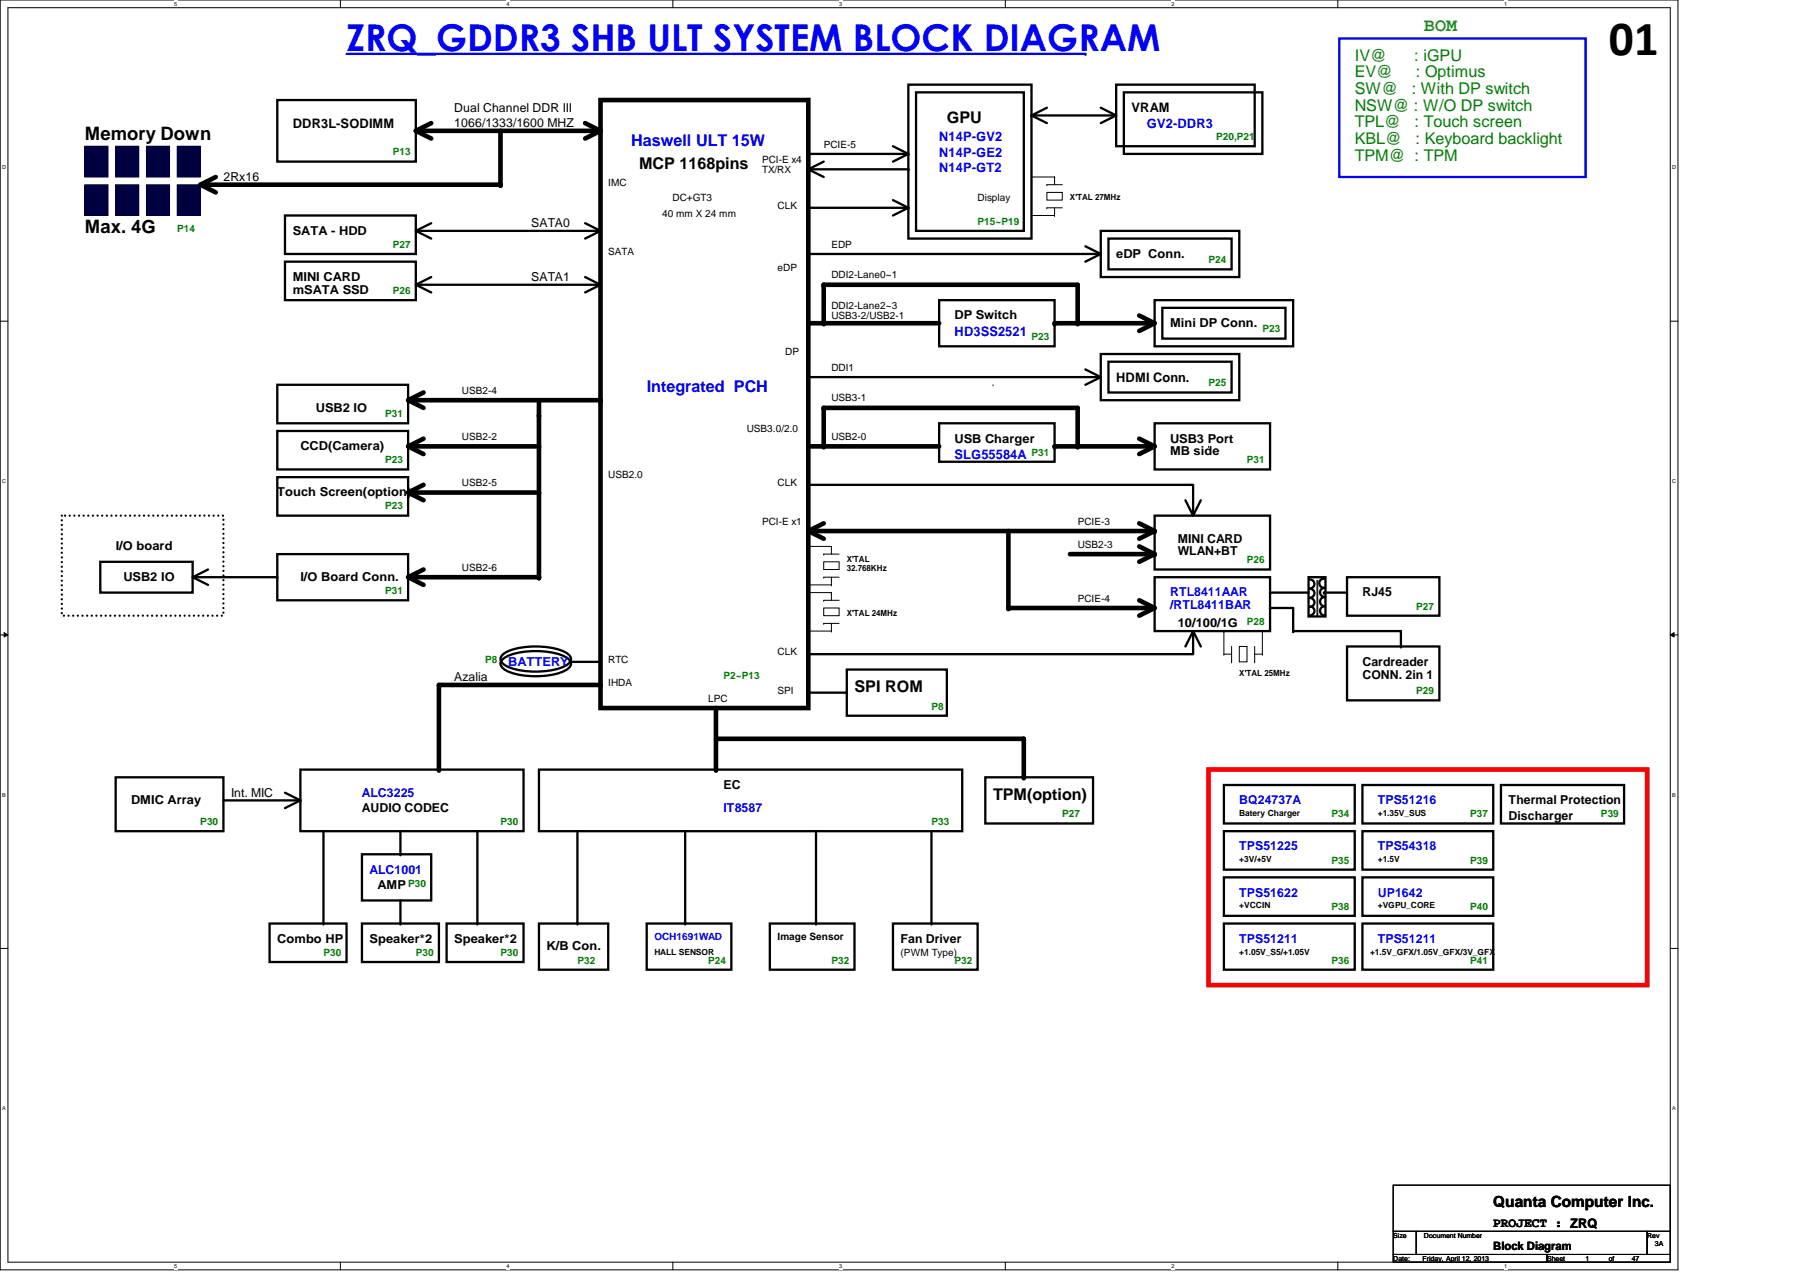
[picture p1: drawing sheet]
<svg xmlns="http://www.w3.org/2000/svg" width="297mm" height="210mm" viewBox="0 0 297 210" stroke-linecap="round" stroke-linejoin="round" font-family="sans-serif">
<path d="M0 0h276.9v209.5h-276.9zM1.3 1.3h274.3v207h-274.3z" fill="none" stroke="#000" stroke-width=".17"/>
<g fill="#fff">
<path d="M28.7 .1h.5v1h-.5z"/>
<path d="M28.7 208.4h.5v1h-.5z"/>
</g>
<path d="M56.2 0v1.3M56.2 208.3v1.2" fill="none" stroke="#000" stroke-width=".17"/>
<g fill="#fff">
<path d="M83.6 .1h.5v1h-.5z"/>
<path d="M83.6 208.4h.5v1h-.5z"/>
</g>
<path d="M111 0v1.3M111 208.3v1.2" fill="none" stroke="#000" stroke-width=".17"/>
<g fill="#fff">
<path d="M138.5 .1h.5v1h-.5z"/>
<path d="M138.5 208.4h.5v1h-.5z"/>
</g>
<path d="M165.9 0v1.3M165.9 208.3v1.2" fill="none" stroke="#000" stroke-width=".17"/>
<g fill="#fff">
<path d="M193.3 .1h.5v1h-.5z"/>
<path d="M193.3 208.4h.5v1h-.5z"/>
</g>
<path d="M220.8 0v1.3M220.8 208.3v1.2" fill="none" stroke="#000" stroke-width=".17"/>
<g fill="#fff">
<path d="M248.2 .1h.5v1h-.5z"/>
<path d="M248.2 208.4h.5v1h-.5z"/>
<path d="M.4 27.1h.6v1.1h-.6z"/>
<path d="M276 27.1h.6v1.1h-.6z"/>
<path d="M.4 78.9h.6v1h-.6z"/>
<path d="M276 78.9h.6v1h-.6z"/>
</g>
<path d="M0 53h1.3M275.6 53h1.3" fill="none" stroke="#000" stroke-width=".17"/>
<g fill="#fff">
<path d="M.4 130.6h.6v1.1h-.6z"/>
<path d="M276 130.6h.6v1.1h-.6z"/>
</g>
<path d="M0 104.8h1.3M.7 104.4l.6 .4-.6 .3zM275.6 104.8l.7-.4v.7zM275.6 104.8h1.3" fill="none" stroke="#000" stroke-width=".17"/>
<path d="M.7 104.4l.6 .4-.6 .3zM275.6 104.8l.7-.4v.7z" fill="#000"/>
<g fill="#fff">
<path d="M.4 182.4h.5v1h-.5z"/>
<path d="M276 182.4h.5v1h-.5z"/>
</g>
<path d="M0 156.5h1.3M275.6 156.5h1.3" fill="none" stroke="#000" stroke-width=".17"/>
<path d="M57.2 8.9h121.9" fill="none" stroke="#00f" stroke-width=".38"/>
<circle cx="179.1" cy="8.9" r=".19" fill="#00f"/>
<path d="M221 6.3h40.7v22.9h-40.7z" fill="none" stroke="#00f" stroke-width=".38"/>
<g fill="none" stroke="#000" stroke-width=".38">
<path d="M45.8 16.5h22.8v10.2h-22.8zM149.9 14h20.3v25.4h-20.3zM151.2 15.2h17.7v22.9h-17.7zM170.2 19h14M172.8 17.8l-2.6 1.2 2.6 1.3M181.6 17.8l2.6 1.2-2.6 1.3M184.2 14h22.8v10.1h-22.8zM185.5 15.2h22.8v10.2h-22.8zM47 35.6h21.6v6.3h-21.6zM68.6 38.1h30.5M71.2 36.8l-2.6 1.3 2.6 1.3M133.4 25.4h16.5"/>
<path d="M133.4 27.9h16.5M133.4 34.3h16.5M135.9 26.7l-2.5 1.2 2.5 1.3M147.4 24.1l2.5 1.3-2.5 1.3M147.4 33l2.5 1.3-2.5 1.3M181.6 38.1h22.9v7.6h-22.9zM182.9 39.4h20.3v5h-20.3zM47 43.2h21.6v6.3h-21.6zM68.6 47h30.5M71.2 45.7l-2.6 1.3 2.6 1.3M133.4 41.9h48.2M179.1 40.6l2.5 1.3-2.5 1.3"/>
<path d="M181.6 58.4h22.9v7.6h-22.9zM182.9 59.7h20.3v5.1h-20.3zM190.5 49.5h22.9v7.6h-22.9zM191.8 50.8h20.3v5.1h-20.3zM45.8 63.5h21.5v6.3h-21.5zM45.8 71.1h21.5v6.4h-21.5zM45.8 78.7h21.5v6.4h-21.5zM133.4 62.2h48.2M155 69.8h19v6.4h-19zM179.1 61l2.5 1.2-2.5 1.3M190.5 69.8h19.1v7.7h-19.1zM133.4 80h63.5v5.1"/>
<path d="M190.5 95.2h19.1v8.9h-19.1zM190.5 85.1h19.1v8.9h-19.1zM209.6 97.8h6.3M215.9 95.2h2.8v6.5h-2.8zM216.2 95.6a.74 .74 0 0 1 .7 .8 .74 .74 0 0 1-.7 .7M216.2 97.2a.74 .74 0 0 1 .7 .7 .74 .74 0 0 1-.7 .7M216.2 98.7a.74 .74 0 0 1 .7 .7 .74 .74 0 0 1-.7 .8M218.5 95.5a.74 .74 0 0 0-.8 .7 .74 .74 0 0 0 .8 .8M218.5 97.8h3.8M218.6 97a.74 .74 0 0 0-.8 .8 .74 .74 0 0 0 .8 .7M218.6 98.6a.74 .74 0 0 0-.8 .7 .74 .74 0 0 0 .8 .7M222.3 95.2h15.2v6.4h-15.2z"/>
<path d="M83 107.9a9.9 9.9 0 0 1 6.4-1.2 7.8 7.8 0 0 1 4.5 1.3 .9 .9 0 0 1 0 1.5 10.1 10.1 0 0 1-6.7 1.3 6.2 6.2 0 0 1-4.5-1.6l-.1-.4 .1-.5zM83 108.7a9.9 9.9 0 0 1 6.4-1.2 7.8 7.8 0 0 1 4.5 1.3 .9 .9 0 0 1 0 1.4 10.1 10.1 0 0 1-6.7 1.3 6.2 6.2 0 0 1-4.5-1.6l-.1-.4 .1-.4zM94 109.2h5.1M133.4 114.3h6.3M139.7 110.5h16.5v7.6h-16.5zM216.2 100.1a.74 .74 0 0 1 .7 .7 .74 .74 0 0 1-.7 .8M218.6 100.1a.74 .74 0 0 0-.8 .7 .74 .74 0 0 0 .8 .8M36.9 132.1h12.7M49.6 127h36.8v10.2h-36.8zM66.1 137.2v3.8M78.8 137.2v15.2M88.9 127h69.9v10.2h-69.9z"/>
<path d="M95.3 137.2v15.2M113.1 137.2v15.2M134.7 137.2v15.2M153.7 137.2v15.2M162.6 128.3h17.8v7.6h-17.8zM202 129.5h21.6v6.4h-21.6zM202 137.2h21.6v6.3h-21.6zM224.8 137.2h21.6v6.3h-21.6zM224.8 129.5h21.6v6.4h-21.6zM247.7 129.5h20.3v6.4h-20.3zM59.7 152.4h12.7v6.3h-12.7zM59.7 141h11.5v7.6h-11.5z"/>
<path d="M66.1 148.6v3.8M73.7 152.4h12.7v6.3h-12.7zM88.9 152.4h11.5v7.6h-11.5zM106.7 152.4h14v7.6h-14zM127 152.4h14v7.6h-14zM147.4 152.4h13.9v7.6h-13.9zM202 152.4h21.6v7.6h-21.6zM202 144.8h21.6v6.3h-21.6zM224.8 152.4h21.6v7.6h-21.6zM224.8 144.8h21.6v6.3h-21.6z"/>
</g>
<g fill="#000">
<circle cx="170.2" cy="19" r=".19"/>
<circle cx="99.1" cy="21.6" r=".38"/>
<circle cx="99.1" cy="38.1" r=".19"/>
<circle cx="149.9" cy="25.4" r=".19"/>
<circle cx="149.9" cy="27.9" r=".19"/>
<circle cx="149.9" cy="34.3" r=".19"/>
<circle cx="99.1" cy="47" r=".19"/>
<circle cx="181.6" cy="41.9" r=".19"/>
<circle cx="88.9" cy="68.6" r=".38"/>
<circle cx="88.9" cy="66" r=".38"/>
<circle cx="88.9" cy="73.7" r=".38"/>
<circle cx="99.1" cy="66" r=".38"/>
<circle cx="133.4" cy="73.7" r=".38"/>
<circle cx="174" cy="73.7" r=".38"/>
<circle cx="181.6" cy="62.2" r=".19"/>
<circle cx="88.9" cy="81.3" r=".38"/>
<circle cx="190.5" cy="87.6" r=".38"/>
<circle cx="190.5" cy="91.4" r=".38"/>
<circle cx="209.6" cy="97.8" r=".19"/>
<circle cx="218.5" cy="97.8" r=".19"/>
<circle cx="99.1" cy="109.2" r=".19"/>
<circle cx="99.1" cy="113" r=".38"/>
<circle cx="139.7" cy="114.3" r=".19"/>
<circle cx="166.4" cy="100.3" r=".38"/>
<circle cx="49.6" cy="132.1" r=".19"/>
<circle cx="72.4" cy="127" r=".38"/>
<circle cx="118.1" cy="127" r=".38"/>
<circle cx="168.9" cy="121.9" r=".38"/>
<circle cx="168.9" cy="128.3" r=".38"/>
<circle cx="66.1" cy="141" r=".19"/>
<circle cx="66.1" cy="152.4" r=".19"/>
<circle cx="78.8" cy="152.4" r=".19"/>
<circle cx="95.3" cy="152.4" r=".19"/>
<circle cx="113.1" cy="152.4" r=".19"/>
<circle cx="134.7" cy="152.4" r=".19"/>
<circle cx="153.7" cy="152.4" r=".19"/>
</g>
<g fill="none" stroke="#000" stroke-width=".76">
<path d="M99.1 16.5h34.3v100.3h-34.3zM68.6 21.6h30.5M71.2 20.3l-2.6 1.3 2.6 1.3M96.6 20.3l2.5 1.3-2.5 1.3M67.3 66h31.8M67.3 73.7h21.6M69.9 64.8l-2.6 1.2 2.6 1.3M69.9 72.4l-2.6 1.3 2.6 1.2M88.9 66v2.6M133.4 73.7h21.6M174 73.7h16.5M188 72.4l2.5 1.3-2.5 1.2"/>
<path d="M67.3 81.3h21.6M69.9 80l-2.6 1.3 2.6 1.2M133.4 87.6h57.1M166.4 87.6v12.7h24.1M176.6 91.4h13.9M99.1 113h-26.7v14M118.1 116.8v10.2M118.1 121.9h50.8v6.4"/>
</g>
<g fill="none" stroke="#000" stroke-width=".17">
<path d="M163.9 63.5h.1M199.4 73.7h.1M133.4 90.2h.1M133.4 96.5h.1M133.4 97.8h.1M133.4 90.2h3.8M133.4 96.5h3.8M133.4 97.8h3.8M135.9 92.7h2.6v1.3h-2.6zM135.9 91.4h.1M135.9 95.2h.1M135.9 99.1h.1"/>
<path d="M135.9 91.4h2.6M135.9 95.2h2.6M135.9 99.1h2.6M137.2 96.5h.1M137.2 90.2h.1M137.2 97.8h.1M137.2 90.2v1.2M137.2 95.2v1.3M137.2 97.8v1.3M217.3 95.8v5.7M217.5 95.8v5.5M133.4 104.1h.1"/>
<path d="M133.4 104.1h3.8M135.9 100.3h2.6v1.3h-2.6zM135.9 102.9h.1M135.9 102.9h2.6M137.2 104.1h.1M137.2 102.9v1.2M217.3 101.5h.1M217.5 101.3h.1"/>
</g>
<path d="M199.4 127h72.4v35.6h-72.4z" fill="none" stroke="#f00" stroke-width=".76"/>
<path d="M10.2 85.1h26.7v16.5h-26.7z" fill="none" stroke="#000" stroke-width=".38" stroke-dasharray="0 .8"/>
<path d="M14 24.1h3.8v5.1h-3.8z" fill-rule="evenodd" fill="#000040"/>
<path d="M14 24.1h3.8v5.1h-3.8z" fill="none" stroke="#000040" stroke-width=".17"/>
<path d="M19.1 24.1h3.8v5.1h-3.8z" fill-rule="evenodd" fill="#000040"/>
<path d="M19.1 24.1h3.8v5.1h-3.8z" fill="none" stroke="#000040" stroke-width=".17"/>
<path d="M24.2 24.1h3.8v5.1h-3.8z" fill-rule="evenodd" fill="#000040"/>
<path d="M24.2 24.1h3.8v5.1h-3.8z" fill="none" stroke="#000040" stroke-width=".17"/>
<path d="M29.2 24.1h3.9v5.1h-3.9z" fill-rule="evenodd" fill="#000040"/>
<path d="M29.2 24.1h3.9v5.1h-3.9z" fill="none" stroke="#000040" stroke-width=".17"/>
<path d="M14 30.5h3.8v5.1h-3.8z" fill-rule="evenodd" fill="#000040"/>
<path d="M14 30.5h3.8v5.1h-3.8z" fill="none" stroke="#000040" stroke-width=".17"/>
<path d="M19.1 30.5h3.8v5.1h-3.8z" fill-rule="evenodd" fill="#000040"/>
<path d="M19.1 30.5h3.8v5.1h-3.8z" fill="none" stroke="#000040" stroke-width=".17"/>
<path d="M24.2 30.5h3.8v5.1h-3.8z" fill-rule="evenodd" fill="#000040"/>
<path d="M24.2 30.5h3.8v5.1h-3.8z" fill="none" stroke="#000040" stroke-width=".17"/>
<path d="M29.2 30.5h3.9v5.1h-3.9z" fill-rule="evenodd" fill="#000040"/>
<path d="M29.2 30.5h3.9v5.1h-3.9z" fill="none" stroke="#000040" stroke-width=".17"/>
<g fill="none" stroke="#000" stroke-width=".76">
<path d="M35.6 29.2l-2.5 1.3 2.5 1.2M82.6 21.6v8.9h-49.5M133.4 53.3h21.6M135.9 53.3v-6.3h41.9v6.3M174 53.3h16.5M188 52.1l2.5 1.2-2.5 1.3M88.9 68.6v26.6h-21.6M135.9 73.7v-6.4h41.9v6.4M69.9 94l-2.6 1.2 2.6 1.3M135.9 86.4l-2.5 1.2 2.5 1.3M188 86.4l2.5 1.2-2.5 1.3M188 90.2l2.5 1.2-2.5 1.3"/>
<path d="M188 99.1l2.5 1.2-2.5 1.3"/>
</g>
<g fill="#000">
<circle cx="82.6" cy="30.5" r=".38"/>
<circle cx="133.4" cy="53.3" r=".38"/>
<circle cx="135.9" cy="53.3" r=".38"/>
<circle cx="135.9" cy="47" r=".38"/>
<circle cx="174" cy="53.3" r=".38"/>
<circle cx="177.8" cy="53.3" r=".38"/>
<circle cx="135.9" cy="67.3" r=".38"/>
<circle cx="135.9" cy="73.7" r=".38"/>
<circle cx="177.8" cy="73.7" r=".38"/>
<circle cx="45.8" cy="95.2" r=".19"/>
<circle cx="88.9" cy="95.2" r=".38"/>
<circle cx="209.6" cy="100.3" r=".19"/>
<circle cx="213.4" cy="104.1" r=".19"/>
<circle cx="231.2" cy="106.7" r=".19"/>
<circle cx="53.4" cy="152.4" r=".19"/>
</g>
<g fill="none" stroke="#000" stroke-width=".38">
<path d="M96.6 36.8l2.5 1.3-2.5 1.3M96.6 45.7l2.5 1.3-2.5 1.3M155 49.5h19v7.6h-19zM16.5 92.7h15.3v5.1h-15.3zM31.8 95.2h14M34.3 94l-2.5 1.2 2.5 1.3M45.8 91.4h21.5v7.7h-21.5zM195.6 82.5l1.3 2.6 1.3-2.6M195.6 106.7l1.3-2.6 1.3 2.6M196.9 104.1v3.8h-63.5M209.6 100.3h3.8v3.8h17.8v2.6M222.3 106.7h15.2v8.9h-15.2z"/>
<path d="M19.1 128.3h17.8v8.9h-17.8zM47 130.8l2.6 1.3-2.6 1.2M53.4 137.2v15.2M44.5 152.4h12.7v6.3h-12.7z"/>
</g>
<g fill="none" stroke="#000" stroke-width=".17">
<path d="M170.2 29.2h.1M170.2 35.6h.1M170.2 29.2h3.8M170.2 35.6h3.8M172.8 31.7h2.5v1.3h-2.5zM172.8 30.5h.1M172.8 34.3h.1M172.8 30.5h2.5M172.8 34.3h2.5M174 35.6h.1M174 29.2h.1M174 29.2v1.3"/>
<path d="M174 34.3v1.3M202 104.1h.1M202 107.9h.1M202 107.9h1.2M202 104.1v3.8M203.2 109.2h.1M203.2 106.7v2.5M204.5 106.7h1.3v2.5h-1.3zM207 109.2h.1M207 107.9h1.3M207 106.7v2.5M208.3 107.9h.1"/>
<path d="M208.3 104.1h.1M208.3 104.1v3.8M229.9 195.6h45.7v7.6h-45.7zM229.9 203.2h3.8v3.8h-3.8zM229.9 207h25.4v1.3h-25.4zM233.7 203.2h38.1v3.8h-38.1zM255.3 207h20.3v1.3h-20.3zM271.8 203.2h3.8v3.8h-3.8z"/>
</g>
<text font-size="8.1" x="265.5" y="9">01</text>
<text font-size="6.1" fill="#00f" x="57.2" y="8.5">ZRQ_GDDR3 SHB ULT SYSTEM BLOCK DIAGRAM</text>
<text font-size="3" fill="#008040" x="235" y="5.1">BOM</text>
<g font-size="3">
<text x="14" y="23.2">Memory Down</text>
<text x="14" y="38.4">Max. 4G</text>
</g>
<g font-size="2.7" fill="#008000">
<text x="223.6" y="10">IV@</text>
<text x="233.4" y="10">: iGPU</text>
<text x="223.6" y="12.8">EV@</text>
<text x="223.6" y="15.5">SW@</text>
<text x="233" y="15.5">: With DP switch</text>
<text x="233.6" y="12.8">: Optimus</text>
<text x="223.6" y="18.3">NSW@ : W/O DP switch</text>
<text x="223.6" y="21">TPL@</text>
<text x="223.6" y="23.8">KBL@</text>
<text x="233.4" y="21">: Touch screen</text>
<text x="233.6" y="23.8">: Keyboard backlight</text>
<text x="223.6" y="26.5">TPM@ : TPM</text>
</g>
<g font-size="2.7">
<text x="156.2" y="20.2">GPU</text>
<text x="105.4" y="27.9">MCP 1168pins</text>
<text x="141" y="114.2">SPI ROM</text>
<text x="163.9" y="132">TPM(option)</text>
</g>
<g font-size="2.7" fill="#00f">
<text x="104.2" y="24">Haswell ULT 15W</text>
<text x="106.7" y="64.7">Integrated PCH</text>
</g>
<text font-size="2.5" x="246.4" y="199.2">Quanta Computer Inc.</text>
<g font-size="2.2">
<text x="48.3" y="21.1">DDR3L-SODIMM</text>
<text x="186.7" y="18.5">VRAM</text>
<text x="184.2" y="63">HDMI Conn.</text>
<text x="246.4" y="202.4">PROJECT : ZRQ</text>
</g>
<g font-size="2.2" fill="#00f">
<text x="155" y="23.3">N14P-GV2</text>
<text x="189.3" y="21.1">GV2-DDR3</text>
<text x="155" y="25.9">N14P-GE2</text>
<text x="155" y="28.4">N14P-GT2</text>
<text x="157.5" y="55.4">HD3SS2521</text>
<text x="157.5" y="75.7">SLG55584A</text>
</g>
<g font-size="2">
<text x="75" y="18.4">Dual Channel DDR III</text>
<text x="75" y="21">1066/1333/1600 MHZ</text>
<text x="36.9" y="29.8">2Rx16</text>
<text x="48.3" y="38.7">SATA - HDD</text>
<text x="87.7" y="37.5">SATA0</text>
<text x="48.3" y="46.4">MINI CARD</text>
<text x="87.7" y="46.4">SATA1</text>
<text x="184.2" y="42.5">eDP Conn.</text>
<text x="48.3" y="48.5">mSATA SSD</text>
<text x="157.5" y="52.7">DP Switch</text>
<text x="193.1" y="54">Mini DP Conn.</text>
<text x="52.1" y="67.9">USB2 IO</text>
<text x="49.6" y="74.3">CCD(Camera)</text>
<text x="157.5" y="73">USB Charger</text>
<text x="193.1" y="73">USB3 Port</text>
<text x="193.1" y="75.1">MB side</text>
<text x="45.8" y="81.9">Touch Screen(option)</text>
<text x="194.3" y="89.5">MINI CARD</text>
<text x="19.1" y="90.8">I/O board</text>
<text x="20.4" y="95.9">USB2 IO</text>
<text x="49.6" y="95.9">I/O Board Conn.</text>
<text x="194.3" y="91.7">WLAN+BT</text>
<text x="224.8" y="98.4">RJ45</text>
<text x="194.3" y="103.5">10/100/1G</text>
<text x="75" y="112.4">Azalia</text>
<text x="224.8" y="109.9">Cardreader</text>
<text x="224.8" y="112">CONN. 2in 1</text>
<text x="38.1" y="131.4">Int. MIC</text>
<text x="119.4" y="130.2">EC</text>
<text x="21.6" y="132.7">DMIC Array</text>
<text x="59.7" y="134">AUDIO CODEC</text>
<text x="249" y="135.3">Discharger</text>
<text x="249" y="132.7">Thermal Protection</text>
<text x="62.3" y="146.7">AMP</text>
<text x="45.8" y="155.6">Combo HP</text>
<text x="61" y="155.6">Speaker*2</text>
<text x="75" y="155.6">Speaker*2</text>
<text x="148.6" y="155.6">Fan Driver</text>
<text x="90.2" y="156.8">K/B Con.</text>
</g>
<g font-size="2" fill="#00f">
<text x="193.1" y="98.4">RTL8411AAR</text>
<text x="193.1" y="100.5">/RTL8411BAR</text>
<text x="83.9" y="109.9">BATTERY</text>
<text x="59.7" y="131.4">ALC3225</text>
<text x="119.4" y="134">IT8587</text>
<text x="204.5" y="132.7">BQ24737A</text>
<text x="227.4" y="132.7">TPS51216</text>
<text x="204.5" y="140.3">TPS51225</text>
<text x="227.4" y="140.3">TPS54318</text>
<text x="61" y="144.1">ALC1001</text>
<text x="204.5" y="148">TPS51622</text>
<text x="227.4" y="148">UP1642</text>
<text x="204.5" y="155.6">TPS51211</text>
<text x="227.4" y="155.6">TPS51211</text>
</g>
<text font-size="1.9" x="246.4" y="206.2">Block Diagram</text>
<g font-size="1.7" fill="#008000">
<text x="200.7" y="23.1">P20,P21</text>
<text x="64.8" y="25.7">P13</text>
<text x="29.2" y="38.4">P14</text>
<text x="64.8" y="40.9">P27</text>
<text x="161.3" y="37.1">P15~P19</text>
<text x="199.4" y="43.4">P24</text>
<text x="64.8" y="48.5">P26</text>
<text x="170.2" y="56.1">P23</text>
<text x="208.3" y="54.9">P23</text>
<text x="199.4" y="63.8">P25</text>
<text x="63.5" y="68.8">P31</text>
<text x="63.5" y="76.5">P23</text>
<text x="170.2" y="75.2">P31</text>
<text x="205.8" y="76.5">P31</text>
<text x="63.5" y="84.1">P23</text>
<text x="205.8" y="93">P26</text>
<text x="63.5" y="98">P31</text>
<text x="233.7" y="100.6">P27</text>
<text x="205.8" y="103.1">P28</text>
<text x="80" y="109.5">P8</text>
<text x="119.4" y="112">P2~P13</text>
<text x="153.7" y="117.1">P8</text>
<text x="233.7" y="114.6">P29</text>
<text x="33.1" y="136.1">P30</text>
<text x="82.6" y="136.1">P30</text>
<text x="153.7" y="136.1">P33</text>
<text x="175.3" y="134.9">P27</text>
<text x="219.7" y="134.9">P34</text>
<text x="242.6" y="134.9">P37</text>
<text x="264.2" y="134.9">P39</text>
<text x="219.7" y="142.5">P35</text>
<text x="242.6" y="142.5">P39</text>
<text x="67.3" y="146.3">P30</text>
<text x="219.7" y="150.1">P38</text>
<text x="242.6" y="150.1">P40</text>
<text x="53.4" y="157.7">P30</text>
<text x="68.6" y="157.7">P30</text>
<text x="82.6" y="157.7">P30</text>
<text x="95.3" y="159">P32</text>
<text x="116.9" y="159">P24</text>
<text x="137.2" y="159">P32</text>
<text x="157.5" y="159">P32</text>
<text x="219.7" y="159">P36</text>
<text x="242.6" y="159">P41</text>
</g>
<g font-size="1.7">
<text x="125.8" y="26.9">PCI-E x4</text>
<text x="125.8" y="28.6">TX/RX</text>
<text x="135.9" y="24.3">PCIE-5</text>
<text x="100.4" y="30.7">IMC</text>
<text x="109.3" y="35.8">40 mm X 24 mm</text>
<text x="111" y="33.2">DC+GT3</text>
<text x="128.3" y="34.5">CLK</text>
<text x="161.3" y="33.2">Display</text>
<text x="137.2" y="40.9">EDP</text>
<text x="100.4" y="42.1">SATA</text>
<text x="128.3" y="44.7">eDP</text>
<text x="137.2" y="45.9">DDI2-Lane0~1</text>
<text x="137.2" y="51">DDI2-Lane2~3</text>
<text x="137.2" y="52.7">USB3-2/USB2-1</text>
<text x="129.6" y="58.6">DP</text>
<text x="76.2" y="65">USB2-4</text>
<text x="137.2" y="61.2">DDI1</text>
<text x="123.2" y="71.3">USB3.0/2.0</text>
<text x="137.2" y="66.3">USB3-1</text>
<text x="76.2" y="72.6">USB2-2</text>
<text x="137.2" y="72.6">USB2-0</text>
<text x="76.2" y="80.2">USB2-5</text>
<text x="100.4" y="79">USB2.0</text>
<text x="128.3" y="80.2">CLK</text>
<text x="125.8" y="86.6">PCI-E x1</text>
<text x="177.8" y="86.6">PCIE-3</text>
<text x="76.2" y="94.2">USB2-6</text>
<text x="177.8" y="90.4">USB2-3</text>
<text x="177.8" y="99.3">PCIE-4</text>
<text x="100.4" y="109.4">RTC</text>
<text x="100.4" y="113.2">IHDA</text>
<text x="128.3" y="108.2">CLK</text>
<text x="116.9" y="115.8">LPC</text>
<text x="128.3" y="114.5">SPI</text>
<text x="128.3" y="155.2">Image Sensor</text>
<text x="148.6" y="157.7">(PWM Type)</text>
</g>
<text font-size="1.7" fill="#00f" x="108" y="155.2">OCH1691WAD</text>
<g font-size="1.4">
<text x="176.6" y="33.1">X'TAL 27MHz</text>
<text x="139.7" y="92.8">X'TAL</text>
<text x="139.7" y="94.2">32.768KHz</text>
<text x="139.7" y="101.6">X'TAL 24MHz</text>
<text x="204.5" y="111.5">X'TAL 25MHz</text>
<text x="204.5" y="134.7">Batery Charger</text>
<text x="227.4" y="134.7">+1.35V_SUS</text>
<text x="204.5" y="142.3">+3V/+5V</text>
<text x="227.4" y="142.3">+1.5V</text>
<text x="204.5" y="149.9">+VCCIN</text>
<text x="227.4" y="149.9">+VGPU_CORE</text>
<text x="108" y="157.5">HALL SENSOR</text>
<text x="204.5" y="157.5">+1.05V_S5/+1.05V</text>
<text x="226.1" y="157.5">+1.5V_GFX/1.05V_GFX/3V_GFX</text>
</g>
<g font-size="1.1">
<text x="229.9" y="204.3">Size</text>
<text x="229.9" y="208.1">Date:</text>
<text x="234.7" y="208.1">Friday, April 12, 2013</text>
<text x="235" y="204.3">Document Number</text>
<text x="255.3" y="208.1">Sheet</text>
<text x="261.7" y="208.1">1</text>
<text x="265.5" y="208.1">of</text>
<text x="269.3" y="208.1">47</text>
<text x="271.8" y="204.3">Rev</text>
<text x="273.1" y="205.6">3A</text>
</g>
<g font-size=".9">
<text x="28.7" y=".9">5</text>
<text x="83.6" y=".9">4</text>
<text x="138.5" y=".9">3</text>
<text x="193.3" y=".9">2</text>
<text x="248.2" y=".9">1</text>
<text x=".4" y="27.9">D</text>
<text x="276" y="27.9">D</text>
<text x=".4" y="79.7">C</text>
<text x="276" y="79.7">C</text>
<text x=".4" y="131.4">B</text>
<text x="276" y="131.4">B</text>
<text x=".4" y="183.2">A</text>
<text x="276" y="183.2">A</text>
<text x="28.7" y="209.2">5</text>
<text x="83.6" y="209.2">4</text>
<text x="138.5" y="209.2">3</text>
<text x="193.3" y="209.2">2</text>
<text x="248.2" y="209.2">1</text>
</g>
</svg>
